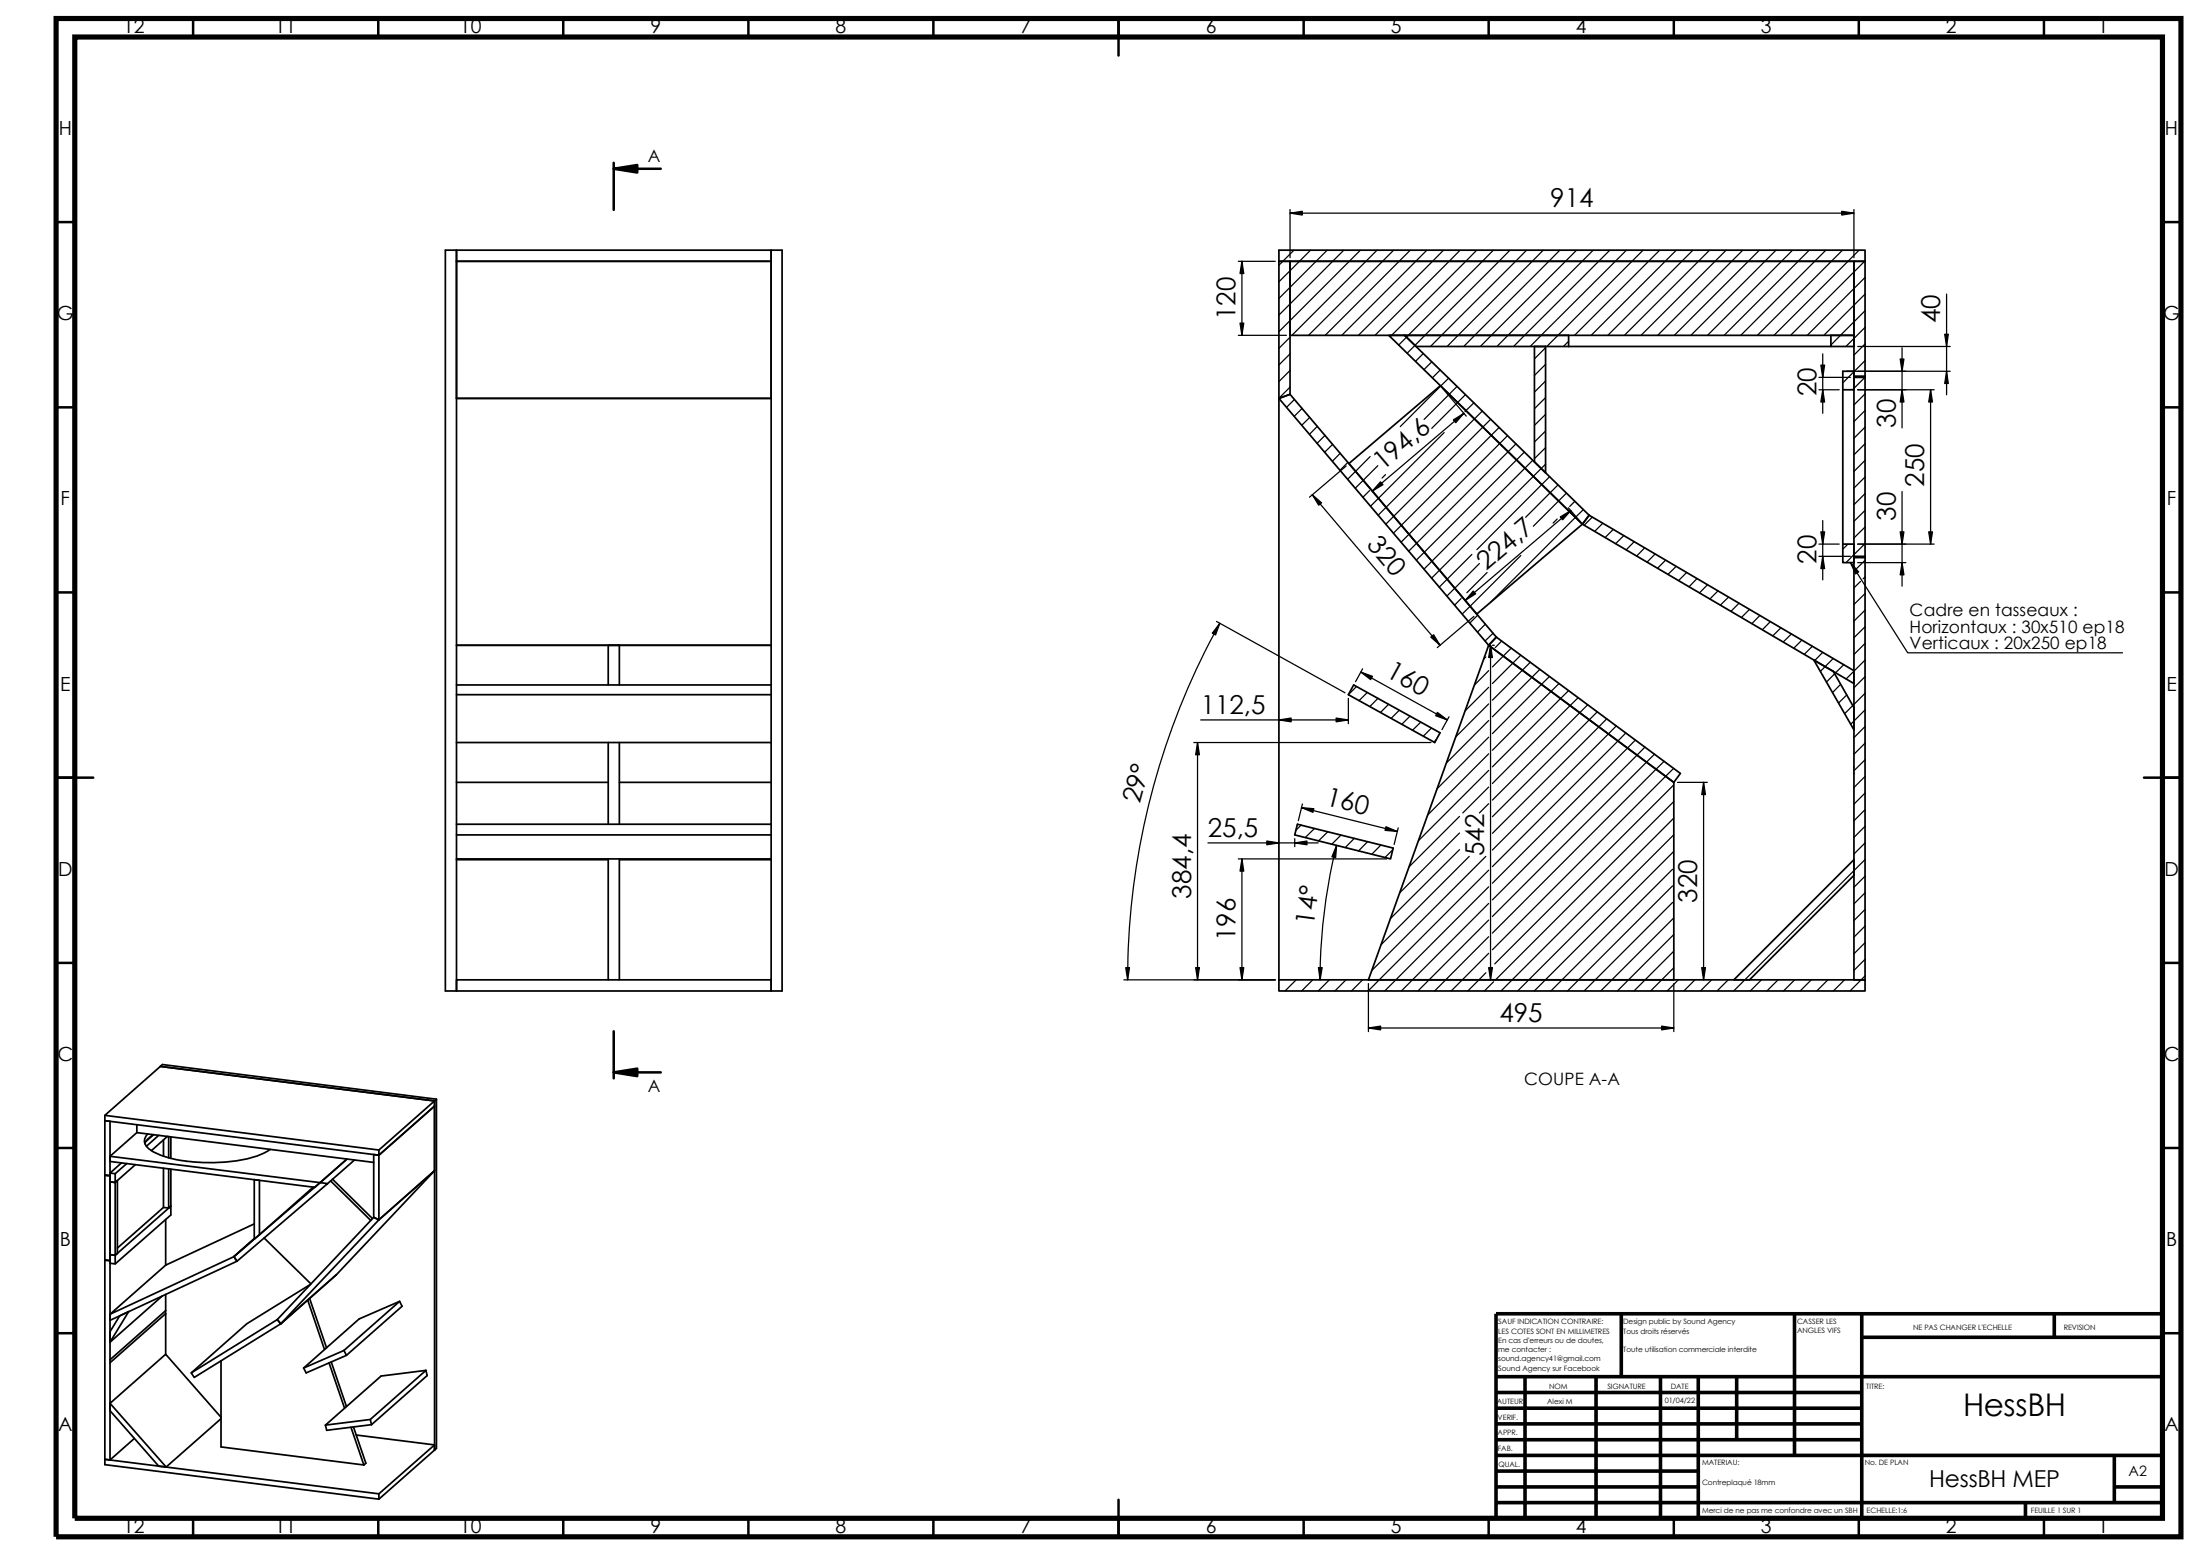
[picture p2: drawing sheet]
<svg xmlns="http://www.w3.org/2000/svg" width="297mm" height="210mm" viewBox="0 0 297 210" stroke-linecap="round" stroke-linejoin="round" font-family="sans-serif">
<g fill="none" stroke="#000" stroke-width=".34">
<path d="M26.1 2.5v2.5M51.1 2.5v2.5M76 2.5v2.5M101 2.5v2.5M126 2.5v2.5M151 2.5v5M176 2.5v2.5M201 2.5v2.5M226 2.5v2.5M251 2.5v2.5M276 2.5v2.5M7.6 30h2.5"/>
<path d="M82.9 22.8h6.3M82.9 22v6.3M292 30h2.5M7.6 55h2.5M292 55h2.5M7.6 79.9h2.5M292 79.9h2.5M7.6 104.9h5M289.5 104.9h5M7.6 129.9h2.5M82.9 139.2v6.3M292 129.9h2.5"/>
<path d="M7.6 154.9h2.5M82.9 144.7h6.3M292 154.9h2.5M7.6 179.9h2.5M292 179.9h2.5M26.1 204.9v2.5M51.1 204.9v2.5M76 204.9v2.5M101 204.9v2.5M126 204.9v2.5M151 202.4v5M176 204.9v2.5"/>
<path d="M201 204.9v2.5M226 204.9v2.5M251 204.9v2.5M276 204.9v2.5"/>
</g>
<g fill="none" stroke="#000" stroke-width=".49">
<path d="M218.9 177.3v8.5M242.3 177.3v19.1M251.4 177.3v27.6M277.4 177.3v3.2M292 177.3h-90v27.6M202 198.5h27.3M202 196.4h90M202 194.3h49.4M202 192.2h49.4M202 190h49.4M202 187.9h49.4M202 185.8h90"/>
<path d="M205.9 185.8v19.1M215.5 185.8v19.1M224.2 185.8v19.1M229.3 185.8v19.1M234.5 185.8v8.5M251.4 180.5h40.6M285.5 196.4v6.4M202 200.7h27.3M202 202.8h90M273.5 202.8v2.1M285.5 200.7h6.5"/>
</g>
<path d="M7.6 2.5h286.9v204.9h-286.9zM10.1 5h281.9v199.9h-281.9z" fill="none" stroke="#000" stroke-width=".7" stroke-linecap="butt"/>
<g fill="none" stroke="#000" stroke-width=".17">
<path d="M167.2 35.3h5M167.7 35.3v10M174.2 28.3v6.5M174.2 28.8h76.1M174.7 33.8l-2 2M176.9 33.8l-4.2 4.2M179.2 33.8l-6.5 6.5M181.4 33.8l-8.7 8.7M183.7 33.8l-11 11M185.9 33.8l-11.5 11.5M188.2 33.8l-11.5 11.5M190.4 33.8l-11.5 11.5"/>
<path d="M192.7 33.8l-11.5 11.5M194.9 33.8l-11.5 11.5M197.1 33.8l-11.5 11.5M199.4 33.8l-11.7 11.6M201.6 33.8l-12.8 12.8M203.9 33.8l-13.9 13.9M206.1 33.8l-13 13M208.4 33.8l-13 13M210.6 33.8l-13 13M212.9 33.8l-13 13M215.1 33.8l-13 13M217.4 33.8l-13 13"/>
<path d="M219.6 33.8l-13 13M221.8 33.8l-13 13M224.1 33.8l-11.5 11.5M226.3 33.8l-11.5 11.5M228.6 33.8l-11.5 11.5M230.8 33.8l-11.5 11.5M233.1 33.8l-11.5 11.5M235.3 33.8l-11.5 11.5M237.6 33.8l-11.5 11.5M239.8 33.8l-11.5 11.5M242 33.8l-11.5 11.5M244.3 33.8l-11.5 11.5"/>
<path d="M246.5 33.8l-11.5 11.5M248.8 33.8l-11.5 11.5M250.3 28.3v6.5M251 33.8l-11.5 11.5M251.8 35.2l-10 10.1M251.8 39.7l-5.6 5.6M251.8 37.4l-7.8 7.9M262.8 39.7v13.6M167.2 45.3h6.5M174.2 45.5l-1.5 1.5M174.2 47.8l-1.5 1.5M174.2 50l-1.5 1.5"/>
<path d="M174.2 52.2l-1.5 1.5M174.8 53.9l-1.1 1.1M175.8 55.1l-1.1 1.1M176.8 56.3l-1 1.1M177.9 57.5l-1.1 1.1M178.9 58.8l-1.1 1M179.9 60l-1 1M192.2 47.7l-1.1 1.1M193.3 48.8l-1 1.1M194.5 49.9l-1.1 1.1M194.8 52.4l3.2 3.8M195 58.4l-9.9 9.9"/>
<path d="M195.6 51l-6.5 6.6M196.7 52.2l-4.4 4.4M197.7 55.8l-12.4 10.5M197.9 53.3l-4.6 4.5M199 54.4l-1.2 1.2M200.1 55.5l-14 14M201.3 56.6l-14.2 14.1M202.4 57.7l-14.3 14.2M203.5 58.8l-14.3 14.4M204.7 59.9l-14.5 14.5M208.7 46.9l-1.5 1.5M208.7 49.2l-1.5 1.5"/>
<path d="M208.7 51.4l-1.5 1.5M208.7 53.7l-1.5 1.5M208.7 55.9l-1.5 1.5M208.7 58.2l-1.5 1.4M211.8 46.1l-.7 .7M245.6 52.6h2.7M245.6 50.9h4.2M246.1 47.8v8M250.8 46.8h12.5M250.8 52.6h10.4M251.8 50.9l-1.7 1.7M251.8 41.9l-4.6 4.7"/>
<path d="M251.8 44.2l-2.6 2.6M251.8 46.4l-1.5 1.5M251.8 48.7l-3 3M251.8 53.1l-1.5 1.6M251.8 55.4l-1.5 1.5M251.8 57.6l-1.5 1.5M251.8 59.9l-1.5 1.5M256.8 46.9v10.8M260.7 52.6v20.8M263.3 50.1h-14M177.2 66.8l17.2 20.3M181 61.2l-1.1 1.1"/>
<path d="M181.8 62.9l-5 4.2M182 62.4l-1.1 1.1M184.9 66.2l-.9 .9M185 61.6l-3 3.1M186 62.8l-3 3.1M187.1 64.1l-.5 .4M198.7 74.8l-4.4 4.4M199.7 76.1l-4.3 4.3M200.8 77.3l-2.7 2.7M205.3 75l-7.9 7.9M205.8 61l-14.6 14.6M206.9 62.1l-14.6 14.7"/>
<path d="M208.7 62.7l-15.4 15.3M208.7 60.4l-1.5 1.5M209.2 64.3l-9.8 9.9M210.2 70l-.5 .6M210.4 65.4l-4.4 4.4M211.5 66.5l-4.5 4.5M211.7 68.5l1.6 1.9M212.1 68.9l-14.3 12.1M212.6 67.6l-.7 .7M213.8 68.8l-12.6 12.5M215 69.8l-1.1 1.1M216.4 70.6l-1.1 1.1"/>
<path d="M217.8 71.4l-1.1 1.1M219.2 72.3l-1.1 1.1M220.6 73.1l-1 1.1M222.1 73.9l-1.1 1.1M223.5 74.8l-1.1 1.1M224.9 75.6l-1.1 1.1M226.3 76.4l-1.1 1.1M227.7 77.3l-1.1 1.1M229.1 78.1l-1.1 1.1M230.5 78.9l-1 1.1M232 79.7l-1.1 1.1M245.6 73.4h2.7"/>
<path d="M245.6 75.1h4.2M246.1 70.3v8M249.5 73.4l-.7 .7M249.8 75.9l7.8 12.2h29M250.3 77.1h.1M250.8 73.4h10.4M250.8 75.9h6.5M251.2 78.5l-.9 .8M251.8 77.9l-.2 .2M251.8 75.6l-1.1 1.1M251.8 73.4l-2.5 2.5M251.8 62.1l-1.5 1.5"/>
<path d="M251.8 64.4l-1.5 1.5M251.8 66.6l-1.5 1.5M251.8 68.9l-1.5 1.5M251.8 71.1l-1.5 1.5M256.8 66.3v12.8M162.1 97.2h20M164.3 83.9l17.3 9.6M164.7 84.1a99 99 0 0 0-12.5 48.1M182.1 94.2v3.5M183.2 92.6l-1.1 1.1M183.7 90.7l11.7 6.5M184 90.3l-1 1.7"/>
<path d="M184.6 93.5l-1.1 1.1M186.1 94.2l-1.1 1.2M187.5 95l-1.1 1.1M188.9 95.8l-1.1 1.1M190.4 96.6l-1.1 1.1M191.8 97.5l-1.1 1.1M193.3 98.3l-1.1 1.1M193.9 99.8l-.3 .3M195.6 96.7l-.9 1.8M197.3 80.8l-.9 .9M199 83.2l-4.9 4.2M199.5 83l-1 1.1"/>
<path d="M200.6 84.2l-1.1 1.1M200.6 88.6l-.3 .3M201 92.8l-3.2 3.1M201 95l-4.4 4.4M201 97.2l-5.7 5.8M201 99.5l-7 6.9M201 90.5l-1.9 1.9M201.2 87.1v45.1M201.5 87.1h.3M201.6 85.4l-1.1 1.1M202.8 86.5l-.9 .9M204 87.5l-2.5 2.5"/>
<path d="M205.3 88.4l-3.8 3.8M206.6 89.4l-5.1 5.1M207.9 90.3l-6.4 6.4M209.2 91.3l-7.7 7.7M210.5 92.2l-9 9M211.8 93.2l-10.3 10.3M213.1 94.1l-11.6 11.6M214.4 95.1l-12.9 12.9M215.7 96.1l-14.2 14.1M216.9 97l-15.4 15.5M218.2 98l-16.7 16.7M219.5 98.9l-18 18"/>
<path d="M220.8 99.9l-19.3 19.3M233.4 80.6l-1.1 1.1M234.8 81.4l-1.1 1.1M236.2 82.2l-1.1 1.1M237.6 83.1l-1.1 1.1M239 83.9l-1 1.1M240.5 84.7l-1.2 1.1M241.9 85.6l-1.1 1M243.3 86.4l-1.1 1.1M244.7 87.2l-1.1 1.1M246.1 88l-1.1 1.2M247.5 88.9l-1.7 1.7"/>
<path d="M247.7 90.9l-1.1 1.1M248.5 92.4l-1.1 1.1M248.9 89.7l-1.1 1.1M249.3 93.8l-1.1 1.1M250.2 95.2l-1.1 1.1M251.8 86.8l-1.5 1.5M251.8 93.6l-1.5 1.5M251.8 95.8l-1.9 1.9M251.8 89.1l-2.5 2.5M251.8 80.1l-1.5 1.5M251.8 82.3l-1.5 1.5M251.8 84.6l-1.5 1.5"/>
<path d="M251.8 91.3l-1.5 1.5M251.8 98l-1.5 1.5M161.2 100.2h32M161.7 100.2v32M163.1 113.7h14.9M167.2 115.9h20M167.7 115.9v16.3M174.8 113.2v1.1M175.7 111.3l-.7 .8M175.7 109l13 3.2M175.8 108.5l-.5 2.2M177.5 111.8l-1.3 1.2"/>
<path d="M179.3 112.2l-1.3 1.3M180.5 114.1a74.8 74.8 0 0 0-2.3 18.1M181.1 112.7l-1.3 1.2M182.9 113.1l-1.3 1.3M184.7 113.6l-1.3 1.2M186.5 114l-1.3 1.3M188 114.7l-1 1M188.8 111.7l-.6 2.3M197.1 110.2l-6.8 6.8M197.1 112.4l-8.1 8.1M197.1 114.7l-9.4 9.3M198.4 115.6l-11.9 11.9"/>
<path d="M200.6 115.6l-15.4 15.4M201 101.7l-8.2 8.3M201 104l-9.5 9.5M201 106.2l-3.5 3.5M201 108.5l-1.3 1.2M201 117.4l-16.3 16.3M201 119.7l-14 14M222.1 100.8l-20.6 20.6M223.4 101.8l-21.9 21.9M224.7 102.7l-23.2 23.2M225.8 117.3l-16.4 16.4M225.8 119.5l-14.2 14.2"/>
<path d="M226 103.7l-24.5 24.5M226 105.9l-24.2 24.2M226 108.2l-24.1 24.1M226 110.4l-23.3 23.3M226 112.6l-21.1 21.1M226 114.9l-18.8 18.8M226.5 105.6h4M230 105.6v26.6M251.8 116l-17.7 17.7M251.8 118.2l-1.5 1.5M251.8 100.3l-1.5 1.5M251.8 102.5l-1.5 1.5"/>
<path d="M251.8 104.8l-1.5 1.5M251.8 107l-1.5 1.5M251.8 109.3l-1.5 1.5M251.8 111.5l-1.5 1.5M251.8 113.7l-1.5 1.6M151.7 132.2h20.5M172.7 132.2v.1M175 132.2l-1.5 1.5M177.2 132.2l-1.5 1.5M179.5 132.2l-1.5 1.5M181.7 132.2l-1.5 1.5M184 132.2l-1.5 1.5"/>
<path d="M184.8 132.7v6.5M184.8 138.7h41.2M200.6 131.3l-2.4 2.4M201 124.2l-9.6 9.5M201 121.9l-11.8 11.8M201 126.4l-7.3 7.3M201 128.7l-5.1 5M201.7 132.5l-1.3 1.2M225.8 121.8l-11.9 11.9M226 132.7v6.5M226 123.9l-9.9 9.8M226 126.1l-7.6 7.6"/>
<path d="M226 128.4l-5.4 5.3M226 130.6l-3.1 3.1M226.6 132.2l-1.5 1.5M228.9 132.2l-1.6 1.5M231.1 132.2l-1.5 1.5M233.3 132.2l-1.5 1.5M237.8 132.2l-1.5 1.5M240.1 132.2l-1.5 1.5M242.3 132.2l-1.5 1.5M244.6 132.2l-1.5 1.5M246.8 132.2l-1.5 1.5M249 132.2l-1.5 1.5"/>
<path d="M251.8 120.5l-1.5 1.5M251.8 122.7l-1.5 1.5M251.8 125l-1.5 1.5M251.8 127.2l-1.5 1.5M251.8 129.5l-1.5 1.5M251.8 131.7l-2 2"/>
</g>
<g fill="none" stroke="#000" stroke-width=".23">
<path d="M60.1 33.8h1.5v99.9v-1.5h42.5v1.5v-99.9h1.5v99.9h-45.5zM61.6 33.8h42.5v20h-42.5v-18.5h42.5h-42.5zM174.2 35.3h76.1v10h-76.1zM251.8 35.3v96.9h-1.5v-96.9M251.8 35.3h-79.1h1.5v17.9M251.8 35.3v-1.5h-79.1v98.4M174.2 53.2l-1.5 .6M174.2 53.2l-1.5 .6 28.3 33.3M174.2 53.2l27.8 32.8M189.7 45.3h-2.2l26.2 25.4M189.7 45.3l24.9 24.2M189.7 45.3l1.5 1.5h20.6"/>
<path d="M207.2 46.8v15.5M208.7 46.8v17M211.8 45.3v1.5M211.8 46.8h35.4M247.2 45.3h3.1v1.5h-3.1zM248.8 52.6h1.5M250.3 50.1h-1.5v23.3M250.3 50.8h1.5M250.3 50.9h1.5M182.1 62.5l12.4-10.5 19.2 18.7M213.7 70.7l36.6 21.5M213.7 70.7l-14.3 12.2"/>
<path d="M214.6 69.5l35.7 21M214.6 69.5l-.9 1.2M250.3 75.2h1.5M250.3 73.4h-1.5v2.5h1.5M250.3 75.1h1.5M61.6 93.7h42.5M61.6 92.4h42.5M61.6 87.1h42.5M82.1 87.1v5.3M83.6 87.1v5.3M182.8 92.4l11.6 6.5-.7 1.3-11.6-6.5zM201 87.1l25 18.5"/>
<path d="M201 87.1l-16.2 45.1h41.2v-26.6M202 86l-1 1.1 25 18.5M202 86l-1 1.1M202 86l24.9 18.4-.9 1.2M250.3 95.5l-2.8-4.9-2.6-1.5 5.4 9.4M61.6 100.2h42.5M61.6 112.7h42.5M61.6 111.2h42.5M61.6 115.9h42.5M61.6 116h20.5M61.6 105.6h20.5M82.1 100.2v11"/>
<path d="M82.1 115.9v16.3M83.6 100.2v11M83.6 115.9v16.3M83.6 116h20.5M83.6 105.6h20.5M175.2 111.2l12.9 3.2-.4 1.5-12.9-3.2zM250.3 116l-16.2 16.2h2.1l14.1-14.1M172.7 132.2h79.1v1.5h-79.1zM14.2 158.6v11.4l.7 .1M14.2 158.6l.7 .1M14.2 150.5v8l.7 .1M14.2 158.5v.1"/>
<path d="M14.9 159.5l.7 .1M15.6 159.6l.3-.3v9.8l-.3 .3zM15.6 158.4v1.2M16.4 156.9l-1.5 1.4 .7 .1M17.1 157l-1.5 1.4M18.3 157.2l-2.7 2.4M18.5 152.8l32 4.1M18.5 151.8v1M18.5 152.8l-3.6 3.2 28.3 3.6-.7 .6-27.6-3.5M19.9 153v.1a1.35 1.35 0 0 0 .6 2.2 16.6 16.6 0 0 0 7.9 1.6h1.1a13.5 13.5 0 0 0 7-1.8M20.6 153.2l-.9 .9M20.8 153.1l-.2 .1a2.42 2.42 0 0 0-1 1.1"/>
<path d="M21.4 153.2l-1.6 1.5M22.1 153.8v2.2M22.1 157.6v5.3M22.6 153.4l-2.2 1.9M22.8 153.4v2.8M22.8 157.7v5.3M23.1 153.4v2.9M23.1 157.8v6.2l-7.5 6.6M34.3 159.2l.7 .1v7.3l-.7 .6zM43.2 159.6l1 .1-12.2 10.5M43.2 159.6l-11.6 10M44.6 159.4l5.5 5.3"/>
<path d="M44.9 159.1l5.4 5.3M46.8 156.4l-3.6 3.2M47.9 156.5l-3.7 3.2M51.2 155.9l7.5-6.6-7.5 6.6v8.7M51.2 155.9l-37-4.7 .7 .1v32.2M51.2 155.9l-.7-.1v8.5M58.7 148.6l-7.5 6.6v.7M58.7 148.6l-37-4.7-7.5 6.6 37 4.7M58.7 148.6v47.1M58.9 148.3l-.2 .3M58.9 148.3l-37-4.6-.2 .2 37 4.7M58.9 148.3v47.2l-.2 .2"/>
<path d="M14.2 170.1v27.6l37 4.6M14.2 170.1l.7 .1M14.2 170v.1M14.9 169.3l.7 .1M15.6 169.4v1.2l-.7-.1M21.9 174.9l-7 6.2 2.5-4.1-1.2 .6-1.3 2.1M22.1 162.9l.7 .1M22.1 162.9l-6.2 5.5M22.4 176.9l-7.5 6.6M22.4 177.3l-7.5 6.6M22.4 176.9v.4M22.4 164.6v6.1"/>
<path d="M22.4 174.7v2.2M22.4 177.3v5.5M22.8 163l.3-.2-7.5 6.6M31.6 169.6l-16.7 7.8 7.5-6.7M31.6 169.6l.4 .6M32 170.2l-17.1 8v-.8M34.3 165.2l-11.9 5.5M34.3 167.2l-2.7 2.4M35.7 167.1l6.3 6.1M37.4 178.1l.5 .5M41.9 173.3l-8.6 5.3-7.5 6.7M42.3 160.2l-7.3 6.4"/>
<path d="M50.5 164.3l.7 .3-13.3 14M50.5 164.3l.7 .3M50.5 164.3l-13.1 13.8M51.2 164.6l7.5-6.6-13.3 14-7.5 6.6M54 175.6l.3 .7-7.5 6.6M54 175.6l-7.6 6.6M54 175.6l-5.5 2.4-7.5 6.6M14.9 190.4l6.5 7.5 1 .1M14.9 183.5v.4M14.9 183.9v13.1M14.9 197l-.7-.1 37 4.7M18.1 194.1l-3.2 2.9"/>
<path d="M25.8 185.3l11.6-7.2 .5 .5-11.7 7.3zM29.8 183.6v11.7l19.3 2.4M29.8 191.5l-7.4 6.5M29.8 191.3l-7.4-8.5-7.5 6.6 7.5 8.6M44.1 181.9l-2.3-6.7-.3 .3 2.3 6.6M44.4 183.9l2.1 6.1M44.7 183.8l2.1 6M46.4 182.2l-5.4 2.4M46.4 182.2l.4 .7M46.8 182.9l-5.5 2.4-.3-.7M47.4 192.6l1.7 5.1M47.7 192.6l1.7 4.9-.3 .2"/>
<path d="M48.1 193.7l10.6 1.3-7.5 6.6M50 191.6l-6.1 .7M50.2 192.3l-6.1 .7-.2-.7M57.5 184.9l-6 .8-7.6 6.6M57.5 184.9l-7.5 6.7 .2 .7M57.5 184.9l.2 .7-7.5 6.7M58.7 195.7l-7.5 6.6M51.2 201.6v.7"/>
</g>
<g fill="#000" stroke="#000" stroke-width=".17">
<path d="M167.7 35.3l.2 1.6h-.5z" fill-rule="evenodd"/>
<path d="M174.2 28.8l1.6-.3v.5z" fill-rule="evenodd"/>
<path d="M248.7 28.5l1.6 .3-1.6 .2z" fill-rule="evenodd"/>
<path d="M167.4 43.6h.5l-.2 1.7z" fill-rule="evenodd"/>
<path d="M196.2 56.7l1.5-.9-1.1 1.2z" fill-rule="evenodd"/>
<path d="M246.1 52.6l.3 1.7h-.6z" fill-rule="evenodd"/>
<path d="M245.8 49.3h.6l-.3 1.6z" fill-rule="evenodd"/>
<path d="M256.8 52.6l.3 1.7h-.5z" fill-rule="evenodd"/>
<path d="M256.6 48.5h.5l-.3 1.6z" fill-rule="evenodd"/>
<path d="M260.7 52.6l.2 1.7h-.5z" fill-rule="evenodd"/>
<path d="M262.6 45.1h.5l-.3 1.7z" fill-rule="evenodd"/>
<path d="M262.8 50.1l.3 1.7h-.5z" fill-rule="evenodd"/>
<path d="M177.2 66.8l1.2 1.1-.3 .3z" fill-rule="evenodd"/>
<path d="M186.4 65l.3 .4-1.4 .9z" fill-rule="evenodd"/>
<path d="M210.7 69.8l1.4-.9-1.1 1.2z" fill-rule="evenodd"/>
<path d="M246.1 75.1l.3 1.6h-.6z" fill-rule="evenodd"/>
<path d="M245.8 71.8h.6l-.3 1.6z" fill-rule="evenodd"/>
<path d="M249.8 75.9l1.1 1.3-.4 .2z" fill-rule="evenodd"/>
<path d="M256.8 75.9l.3 1.7h-.5z" fill-rule="evenodd"/>
<path d="M256.6 71.8h.5l-.3 1.6z" fill-rule="evenodd"/>
<path d="M260.4 71.8h.5l-.2 1.6z" fill-rule="evenodd"/>
<path d="M164.7 84.1l-.6 1.6-.4-.3z" fill-rule="evenodd"/>
<path d="M172.7 97.2l1.6-.3v.5z" fill-rule="evenodd"/>
<path d="M180.4 96.9l1.7 .3-1.7 .2z" fill-rule="evenodd"/>
<path d="M183.7 90.7l1.6 .6-.2 .4z" fill-rule="evenodd"/>
<path d="M193.2 86l.4-.3 .8 1.4z" fill-rule="evenodd"/>
<path d="M194.1 96.1l1.3 1.1-1.6-.6z" fill-rule="evenodd"/>
<path d="M198.9 79.8l.3 .3-1.4 .9z" fill-rule="evenodd"/>
<path d="M201.2 87.1l.3 1.6h-.5z" fill-rule="evenodd"/>
<path d="M161.7 100.2l.2 1.7h-.5z" fill-rule="evenodd"/>
<path d="M167.7 115.9l.2 1.7h-.5z" fill-rule="evenodd"/>
<path d="M171 113.5l1.7 .2-1.7 .3z" fill-rule="evenodd"/>
<path d="M174.8 113.7l1.7-.2v.5z" fill-rule="evenodd"/>
<path d="M175.7 109l1.7 .1-.1 .5z" fill-rule="evenodd"/>
<path d="M180.5 114.1l-.2 1.6-.5-.1z" fill-rule="evenodd"/>
<path d="M187.1 111.6l1.6 .6-1.7-.1z" fill-rule="evenodd"/>
<path d="M230 105.6l.3 1.6h-.5z" fill-rule="evenodd"/>
<path d="M152 130.6h.5l-.3 1.6z" fill-rule="evenodd"/>
<path d="M161.4 130.6h.5l-.2 1.6z" fill-rule="evenodd"/>
<path d="M167.4 130.6h.5l-.2 1.6z" fill-rule="evenodd"/>
<path d="M178 130.6h.5l-.3 1.6z" fill-rule="evenodd"/>
<path d="M184.8 138.7l1.6-.2v.5z" fill-rule="evenodd"/>
<path d="M201 130.6h.5l-.3 1.6z" fill-rule="evenodd"/>
<path d="M224.3 138.5l1.7 .2-1.7 .3z" fill-rule="evenodd"/>
<path d="M229.8 130.6h.5l-.3 1.6z" fill-rule="evenodd"/>
</g>
<path d="M82.9 22.8l3.1-.5v1zM82.9 144.7l3.1-.5v1z" fill="#000" stroke="#000" stroke-width=".34"/>
<text font-size="4.2" x="265" y="191">HessBH</text>
<g font-size="3.5">
<text x="209.3" y="28">914</text>
<text x="166.8" y="43.2" transform="rotate(-90 166.8 43.2)">120</text>
<text x="262" y="43.6" transform="rotate(-90 262 43.6)">40</text>
<text x="245.3" y="53.5" transform="rotate(-90 245.3 53.5)">20</text>
<text x="256" y="57.7" transform="rotate(-90 256 57.7)">30</text>
<text x="186.7" y="63.6" transform="rotate(-40 186.7 63.6)">194,6</text>
<text x="259.8" y="65.7" transform="rotate(-90 259.8 65.7)">250</text>
<text x="256" y="70.3" transform="rotate(-90 256 70.3)">30</text>
<text x="184.4" y="73.5" transform="rotate(50 184.4 73.5)">320</text>
<text x="200.7" y="77.1" transform="rotate(-40 200.7 77.1)">224,7</text>
<text x="245.3" y="76.1" transform="rotate(-90 245.3 76.1)">20</text>
<text x="187" y="91.2" transform="rotate(29 187 91.2)">160</text>
<text x="162.1" y="96.4">112,5</text>
<text x="153.9" y="108.6" transform="rotate(-75 153.9 108.6)">29°</text>
<text x="163.1" y="113">25,5</text>
<text x="178.9" y="108.6" transform="rotate(14 178.9 108.6)">160</text>
<text x="200.4" y="115.6" transform="rotate(-90 200.4 115.6)">542</text>
<text x="160.8" y="121.3" transform="rotate(-90 160.8 121.3)">384,4</text>
<text x="177.4" y="124.9" transform="rotate(-83 177.4 124.9)">14°</text>
<text x="229.2" y="121.8" transform="rotate(-90 229.2 121.8)">320</text>
<text x="166.8" y="127" transform="rotate(-90 166.8 127)">196</text>
<text x="202.5" y="137.9">495</text>
</g>
<text font-size="3.2" x="260.5" y="200.7">HessBH MEP</text>
<g font-size="2.6">
<text x="16.6" y="4.5">12</text>
<text x="37.1" y="4.5">11</text>
<text x="62.1" y="4.5">10</text>
<text x="87.8" y="4.5">9</text>
<text x="112.8" y="4.5">8</text>
<text x="137.8" y="4.5">7</text>
<text x="162.8" y="4.5">6</text>
<text x="187.8" y="4.5">5</text>
<text x="212.8" y="4.5">4</text>
<text x="237.8" y="4.5">3</text>
<text x="262.7" y="4.5">2</text>
<text x="283.2" y="4.5">1</text>
<text x="7.9" y="18.2">H</text>
<text x="292.3" y="18.2">H</text>
<text x="7.7" y="43.2">G</text>
<text x="292.1" y="43.2">G</text>
<text x="8.2" y="68.2">F</text>
<text x="292.6" y="68.2">F</text>
<text x="8.1" y="93.2">E</text>
<text x="292.5" y="93.2">E</text>
<text x="7.8" y="118.2">D</text>
<text x="292.2" y="118.2">D</text>
<text x="7.8" y="143.2">C</text>
<text x="292.1" y="143.2">C</text>
<text x="8.1" y="168.2">B</text>
<text x="292.5" y="168.2">B</text>
<text x="7.8" y="193.1">A</text>
<text x="292.2" y="193.1">A</text>
<text x="16.6" y="206.9">12</text>
<text x="37.1" y="206.9">11</text>
<text x="62.1" y="206.9">10</text>
<text x="87.8" y="206.9">9</text>
<text x="112.8" y="206.9">8</text>
<text x="137.8" y="206.9">7</text>
<text x="162.8" y="206.9">6</text>
<text x="187.8" y="206.9">5</text>
<text x="212.8" y="206.9">4</text>
<text x="237.8" y="206.9">3</text>
<text x="262.7" y="206.9">2</text>
<text x="283.2" y="206.9">1</text>
</g>
<g font-size="2.3">
<text x="87.5" y="21.8">A</text>
<text x="257.8" y="83.1">Cadre en tasseaux :</text>
<text x="257.8" y="85.4">Horizontaux : 30x510 ep18</text>
<text x="257.8" y="87.6">Verticaux : 20x250 ep18</text>
<text x="87.5" y="147.4">A</text>
<text x="205.8" y="146.4">COUPE A-A</text>
</g>
<text font-size="1.9" x="287.4" y="199.2">A2</text>
<g font-size="1">
<text x="202.3" y="178.7">SAUF INDICATION CONTRAIRE:</text>
<text x="202.3" y="180">LES COTES SONT EN MILLIMETRES</text>
<text x="219.2" y="180">Tous droits réservés</text>
<text x="219.2" y="178.7">Design public by Sound Agency</text>
<text x="242.6" y="179.9">ANGLES VIFS</text>
<text x="242.6" y="178.7">CASSER LES</text>
<text x="258.3" y="179.4">NE PAS CHANGER L'ECHELLE</text>
<text x="278.6" y="179.5">REVISION</text>
<text x="202.3" y="185">Sound Agency sur Facebook</text>
<text x="202.3" y="183.7">sound.agency41@gmail.com</text>
<text x="202.3" y="182.5">me contacter :</text>
<text x="202.3" y="181.2">En cas d'erreurs ou de doutes,</text>
<text x="219.2" y="182.5">Toute utilisation commerciale interdite</text>
<text x="202.1" y="189.5">AUTEUR</text>
<text x="202.2" y="191.6">VERIF.</text>
<text x="208.9" y="189.5">Alexi M</text>
<text x="209.2" y="187.4">NOM</text>
<text x="217" y="187.4">SIGNATURE</text>
<text x="224.8" y="189.4">01/04/22</text>
<text x="225.6" y="187.4">DATE</text>
<text x="252" y="187.4">TITRE:</text>
<text x="202.2" y="193.7">APPR.</text>
<text x="202.2" y="195.8">FAB.</text>
<text x="229.8" y="197.7">MATERIAU:</text>
<text x="251.8" y="197.7">No. DE PLAN</text>
<text x="202.3" y="198">QUAL.</text>
<text x="229.8" y="200.4">Contreplaqué 18mm</text>
<text x="229.8" y="204.2">Merci de ne pas me confondre avec un SBH</text>
<text x="252" y="204.2">ECHELLE:1:6</text>
<text x="274.2" y="204.2">FEUILLE 1 SUR 1</text>
</g>
</svg>
